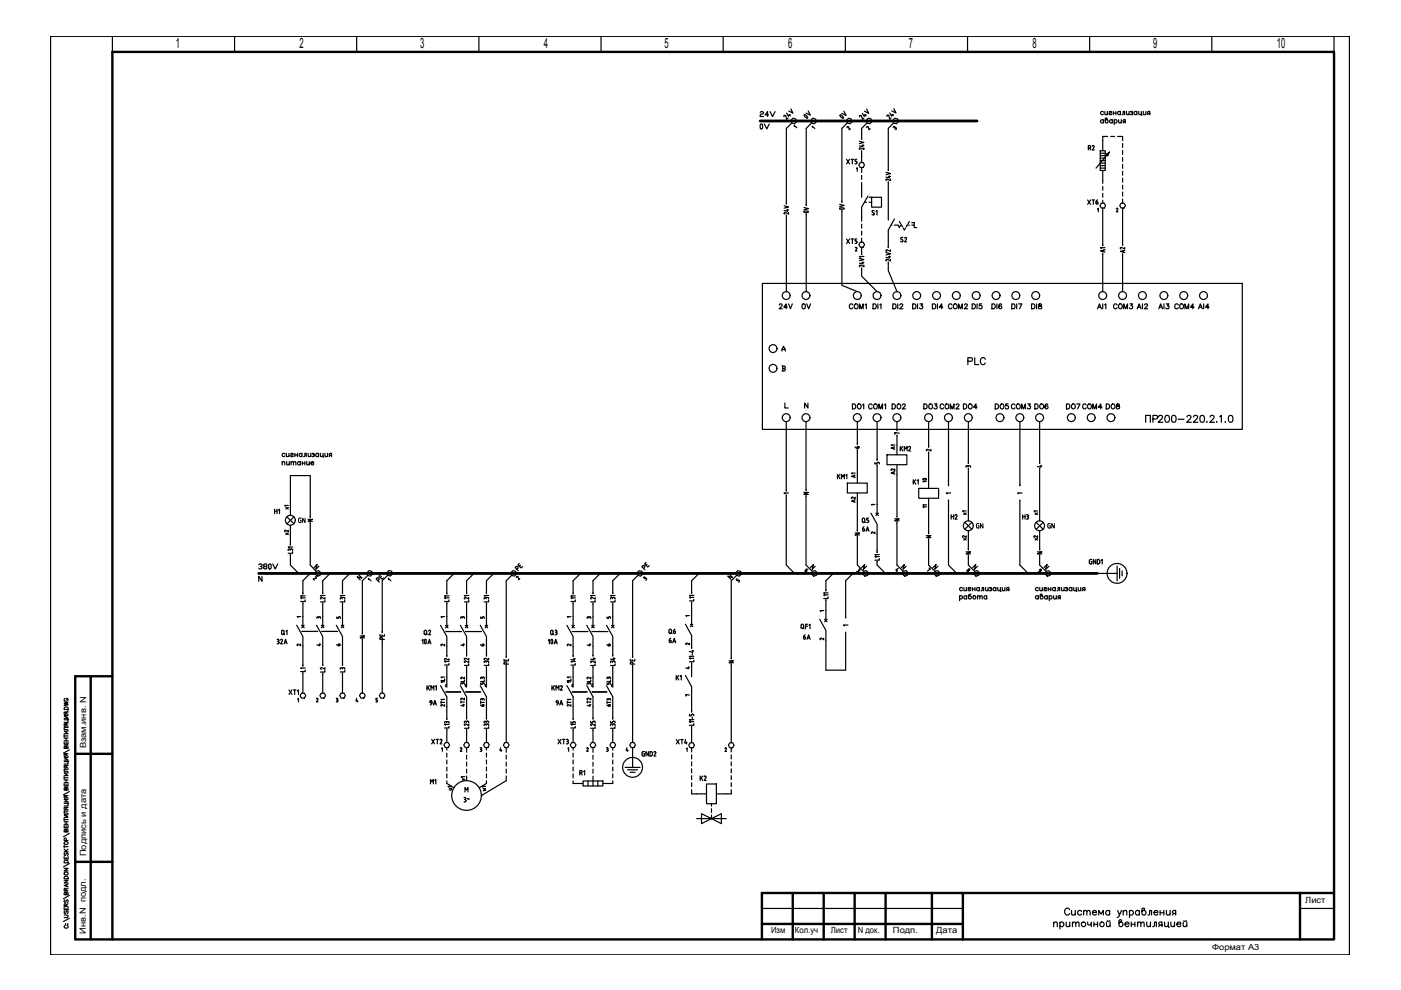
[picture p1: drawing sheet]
<svg xmlns="http://www.w3.org/2000/svg" width="297mm" height="210mm" viewBox="0 0 297 210" stroke-linecap="round" stroke-linejoin="round" font-family="sans-serif">
<!-- layer: 0 -->
<path d="M23.8 7.7v3.3M49.7 7.7v3.3M75.6 7.7v3.3M101.5 7.7v3.3M127.4 7.7v3.3M153.3 7.7v3.3M179.2 7.7v3.3M205.1 7.7v3.3M231 7.7v3.3M256.9 7.7v3.3M282.8 7.7v3.3" fill="none" stroke="#000" stroke-width=".25"/>
<!-- layer: 100 -->
<g fill="none" stroke="#000" stroke-width=".51">
<path d="M16 159.8h7.8M19.2 143.4v55.7M23.8 143.4h-7.8v55.7M16 199.2h266.8v-188.2h-259v188.2M16 182.7h7.8M161.5 195.9h42.6M168.1 189.3v9.9M174.6 189.3v9.9M181.2 189.3v9.9M187.8 189.3v9.9M197.6 189.3v9.9M204.1 189.3v9.9"/>
<path d="M275.6 189.3v9.9M282.8 189.3h-121.3v9.9"/>
</g>
<path d="M161.5 192.6h42.6M275.6 192.6h7.2" fill="none" stroke="#000" stroke-width=".25"/>
<!-- layer: SYMS -->
<g fill="none" stroke="#000" stroke-width=".25">
<path d="M10.7 7.7h275.4v194.7h-275.4zM182.7 39.7v2.1M233.3 32h1v4.2h-1zM233.3 35.1h1M233.3 34.6h1M233.3 35.6h1M233.8 36.2v2.1M233.9 23.8a.34 .34 0 0 0-.5-.1 .34 .34 0 0 0 0 .5 .34 .34 0 0 0 .5 0M233.9 25.5a.34 .34 0 0 0-.5 0 .34 .34 0 0 0 0 .5 .34 .34 0 0 0 .5-.1M233.9 25.4v.7M234.2 23.6l.1 .7h.2l.3-.2M234.5 25.4a.34 .34 0 0 1 .4 .2 .34 .34 0 0 1-.1 .4 .34 .34 0 0 1-.5-.1v-.8l.3-.1 .1 .3-.4 .2"/>
<path d="M234.8 23.6v.7M235.1 23.8l.5-.1v.2l-.5 .3 .2 .1 .4-.1M235.2 32.3l-2.8 3.3M235.8 25.5a.33 .33 0 0 0-.5 0 .33 .33 0 0 0 0 .5 .33 .33 0 0 0 .5-.1M235.8 25.4v.7M236 24h.6M236 23.6v.7M236.2 25.5a.34 .34 0 0 1 .5 0 .34 .34 0 0 1 0 .5 .34 .34 0 0 1-.5-.1M236.2 25.4v1M236.6 23.6v.7M237.2 25.4l.1 .6 .2 .1 .2-.2M237.5 23.8a.34 .34 0 0 0-.5-.1 .34 .34 0 0 0 0 .5 .34 .34 0 0 0 .5 0"/>
<path d="M237.5 23.6v.7M237.7 25.4v.7M237.9 24.3h.2v-.7h.3v.7M238.3 25.8l-.2 .3M238.6 25.8h-.4l-.1-.3 .5-.1v.7M238.8 23.6l.1 .7h.2l.3-.2M239.4 23.6v.7M239.6 23.7h.5v.2h-.2M240 23.9l.2 .2-.1 .2h-.5M241 23.8a.33 .33 0 0 0-.4-.1 .33 .33 0 0 0 0 .5 .33 .33 0 0 0 .4 0M241 23.6v.7M241.4 23.6l.1 .7h.2l.3-.2"/>
<path d="M242 23.6l.1 .9M242.4 23.6v.7h.3l.2-.2M242.9 23.6v.7M243.5 24.1l-.2 .2M243.8 24.1l-.4-.1v-.3l.4-.1v.7M184 41.6l-1.3 2.3v2.1M189.6 46.4l-1.3 2.4M190.7 46.9l.3 .5M192.8 46.9l-.3 .5M193.3 47.2h.5v1.1h.6M237.7 43.1h.6l.3 .5-.3 .5h-.6l-.3-.5zM161.6 60.1h101.8v30.9h-101.8z"/>
<path d="M165.8 74.4l.3-1 .4 .7v.3M165.8 77.6h.5l.2 .2-.2 .3M165.8 74.1h.7M166 78.1h.3l.2 .4-.2 .2h-.5M166 77.6v1.1M180.8 64.7a.42 .42 0 0 0-.6-.2 .42 .42 0 0 0-.1 .6 .38 .38 0 0 0 .3 .4 .38 .38 0 0 0 .4-.3M182.2 65.5v-1.1l.4 1.1 .4-1.1v1.1M183.4 64.6l.3-.2v1.1M185.1 64.4h.3a.55 .55 0 0 1 .4 .5 .55 .55 0 0 1-.4 .6h-.3zM186.1 64.4v1.1M186.5 64.6l.3-.2v1.1M189.3 64.4h.3a.56 .56 0 0 1 .4 .5 .56 .56 0 0 1-.4 .6h-.3z"/>
<path d="M190.3 64.4v1.1M190.8 64.7l.2-.3 .4 .2-.7 .9h.7M193.5 64.4h.3a.55 .55 0 0 1 .4 .5 .55 .55 0 0 1-.4 .6h-.3zM194.5 64.4v1.1M195 64.4h.6l-.3 .4a.35 .35 0 0 1 .2 .6 .35 .35 0 0 1-.6-.1M197.7 64.4h.3a.56 .56 0 0 1 .4 .5 .56 .56 0 0 1-.4 .6h-.3zM198.7 64.4v1.1M208.1 64.4h-.4l-.1 .5a.37 .37 0 0 1 .6 0 .37 .37 0 0 1-.1 .5 .37 .37 0 0 1-.5-.1M210.3 64.4h.4a.56 .56 0 0 1 .3 .5 .56 .56 0 0 1-.3 .6h-.4zM211.4 64.4v1.1M212.4 64.6l-.1-.1a.51 .51 0 0 0-.6 .3 .51 .51 0 0 0 .4 .7 .32 .32 0 0 0 .3-.3 .32 .32 0 0 0-.3-.4 .32 .32 0 0 0-.3 .3M214.5 64.4h.4a.55 .55 0 0 1 .3 .5 .55 .55 0 0 1-.3 .6h-.4z"/>
<path d="M215.6 64.4v1.1M216 64.4h.7l-.5 1.1M232.7 65.5l.4-1.1 .4 1.1M232.8 65.1h.6M233.8 64.4v1.1M242.7 64.7l.2-.3 .4 .2-.7 .9h.7M245.7 65.5l.4-1.1 .4 1.1M245.8 65.1h.5M256.4 65.1h-.8l.5-.7v1.1M59.8 98.1l.3-.2h.2l.1 .7M59.8 97.9v.7M60.4 96.3a.33 .33 0 0 0-.5-.1 .33 .33 0 0 0 0 .5 .33 .33 0 0 0 .5 0"/>
<path d="M60.7 96.1l.1 .7h.2l.3-.2M60.8 97.9v.6l.3 .1 .2-.2M61.3 96.1v.7M61.3 97.9v.7M61.6 96.3l.2-.2 .4 .2-.5 .2v.3l.5-.1M61.7 98.1l.5-.2v.7M61.7 97.9v.7M62.2 98.1l.5-.2v.7M62.5 96.5h.6M62.5 96.1v.7M63.1 96.1v.7M63.7 98a.34 .34 0 0 0-.5 0 .34 .34 0 0 0 0 .5 .34 .34 0 0 0 .5-.1"/>
<path d="M63.7 97.9v.7M64 96.3a.33 .33 0 0 0-.5-.1 .33 .33 0 0 0 0 .5 .33 .33 0 0 0 .5 0M64 96.1v.7M64.1 98.2h.5M64.1 97.9v.7M64.4 96.8l.2-.2v-.5h.3v.7M64.6 97.9v.7M65 97.9l.1 .6 .2 .1 .3-.2M65.3 96.1l.1 .7h.2l.3-.2M65.6 97.9v.7M65.9 96.1v.7M65.9 98.2h.6a.34 .34 0 0 0-.5-.2 .34 .34 0 0 0-.1 .5 .34 .34 0 0 0 .5 0l.1-.1"/>
<path d="M66.1 96.2h.5v.2h-.3M66.5 96.4l.1 .3-.5 .1M67.5 96.3a.34 .34 0 0 0-.5-.1 .34 .34 0 0 0 0 .5 .34 .34 0 0 0 .5 0M67.5 96.1v.7M67.9 96.1l.1 .7h.2l.3-.2M68.5 96.1l.1 .9M68.9 96.1v.7h.3l.2-.2M69.4 96.1v.7M70 96.6l-.2 .2M70.3 96.6l-.5-.1v-.3l.5-.1v.7M166.4 85.4v1.1h.7M171.3 85.4v1.1l-.7-1.1v1.1"/>
<path d="M185.3 85.8l.2-.2a.5 .5 0 0 1 .5 .6 .5 .5 0 0 1-.6 .4l-.2-.3zM186.3 86.7v-1.1l.4 1.1 .4-1.1v1.1M188.1 96.4h4.2v2.1h-4.2zM201.5 86.7v-1.1l.4 1.1 .4-1.1v1.1M216.6 86.7v-1.1l.4 1.1 .4-1.1v1.1M231.7 86.7v-1.1l.4 1.1 .4-1.1v1.1M242.9 89.5v-1.4h1v1.4M244.4 88.8h.9l.1-.6-1-.1v1.4M245.6 88.4l.2-.3h.4l.2 .1 .1 .3-.9 1h.9M247.2 88.1a.48 .48 0 0 1 .7 .2l.1 .4a.64 .64 0 0 1-.6 .8 .93 .93 0 0 1-.2-1.4zM248.6 88.1a.51 .51 0 0 1 .7 .2l.1 .4a.64 .64 0 0 1-.5 .8h-.1a.98 .98 0 0 1-.2-1.4zM249.8 88.9h1.2"/>
<path d="M251.7 88.4l.1-.3h.4l.3 .4-.9 1h1M253.1 88.4l.1-.3h.4l.2 .1 .1 .3-.9 1h1M254.6 88.1a.48 .48 0 0 1 .7 .2l.1 .4a.66 .66 0 0 1-.4 .8h-.2a.93 .93 0 0 1-.2-1.4zM255.9 89.4v.1M256.6 88.4l.1-.3h.4l.2 .1 .1 .3-.9 1h1M258 89.4v.1M258.6 88.3l.3-.2v1.4M259.8 89.4l.1 .1M260.6 88.1a.49 .49 0 0 1 .7 .2l.1 .4a.64 .64 0 0 1-.4 .8h-.1a.93 .93 0 0 1-.3-1.4zM60.8 109.6l1.5 1.5M62.3 109.6l-1.5 1.5M179.7 102.4h4.2v2.1h-4.2z"/>
<path d="M194.8 103.5h4.2v2.1h-4.2zM204.5 110.7l1.6 1.5M206.1 110.7l-1.6 1.5M219.7 110.7l1.5 1.5M221.2 110.7l-1.5 1.5M236.8 120v3.1M55.6 122.2v1.1l-.7-1.1v1.1M62.9 132.6l1.3 2.3v2.1M67.1 132.6l1.3 2.3v2.1M71.3 132.6l1.3 2.3v2.1M93.4 132.6l1.3 2.3v2.2M97.6 132.6l1.3 2.3v2.2"/>
<path d="M101.8 132.6l1.3 2.3v2.2M120.2 132.6l1.3 2.3v2.2M124.4 132.6l1.3 2.3v2.2M128.6 132.6l1.3 2.3v2.2M145.3 132.4l1.3 2.3v2.1M173.8 131.3l1.3 2.4v2.1M198.2 121.1l.6-.1 .5 .4-.2 .6-.6 .2-.4-.5zM203.4 126.4a.34 .34 0 0 1 .6 0 .34 .34 0 0 1 0 .5 .34 .34 0 0 1-.6 0M203.4 126.3v1.1M204.1 124.7a.34 .34 0 0 0-.5 0 .34 .34 0 0 0 0 .5 .34 .34 0 0 0 .5-.1M204.4 124.6v.6l.3 .1 .2-.2M204.9 124.6v.7"/>
<path d="M204.9 126.4a.33 .33 0 0 0-.4 0 .33 .33 0 0 0 0 .5 .33 .33 0 0 0 .4 0M204.9 126.3v.7M205.2 124.7l.6-.1v.2l-.5 .1-.1 .2 .3 .2 .3-.2M205.9 126l-.5 .1v.7a.33 .33 0 0 0 .4 .1 .33 .33 0 0 0 0-.5 .33 .33 0 0 0-.4 0M206.2 124.9h.5M206.2 124.6v.7M206.7 124.6v.7M207.3 126.5l.2-.2 .2 .1v.6M207.3 126.3v.7M207.7 124.7a.34 .34 0 0 0-.5 0 .34 .34 0 0 0 0 .5 .34 .34 0 0 0 .5-.1M207.7 124.6v.7M207.7 126.5l.3-.2 .2 .1 .1 .6"/>
<path d="M208 125.3l.2-.1 .1-.6h.2v.7M209 124.6v.6l.2 .1 .3-.2M209.2 126.4a.33 .33 0 0 0-.5 0 .33 .33 0 0 0 0 .5 .33 .33 0 0 0 .5 0M209.2 126.3v.7M209.5 124.6v.7M209.8 124.6h.4v.2l-.3 .1M210.1 124.9l.2 .3h-.5M211.2 124.7a.33 .33 0 0 0-.5 0 .33 .33 0 0 0 0 .5 .33 .33 0 0 0 .5-.1M211.2 124.6v.7M211.6 124.6v.6l.3 .1 .2-.2M212.1 124.6l.1 .8M212.5 124.6v.6l.3 .1 .3-.2"/>
<path d="M213.1 124.6v.7M213.6 125l-.2 .3M213.9 125l-.4-.1v-.2l.4-.1v.7M220.1 124.7a.34 .34 0 0 0-.5 0 .34 .34 0 0 0 0 .5 .34 .34 0 0 0 .5-.1M220.1 126.4a.34 .34 0 0 0-.5 0 .34 .34 0 0 0 0 .5 .34 .34 0 0 0 .5 0M220.1 126.3v.7M220.4 124.6l.1 .6 .2 .1 .3-.2M220.7 126.3a.34 .34 0 0 1 .5 .2 .34 .34 0 0 1-.2 .4 .34 .34 0 0 1-.5-.1v-.8h.3l.1 .2-.4 .2M221 124.6v.7M221.4 124.7l.4-.1v.2l-.4 .1v.2l.1 .2 .4-.2M222.1 126.4a.34 .34 0 0 0-.6 0 .34 .34 0 0 0 0 .5 .34 .34 0 0 0 .6 0M222.1 126.3v.7"/>
<path d="M222.2 124.9h.6M222.2 124.6v.7M222.5 126.4a.33 .33 0 0 1 .4 0 .33 .33 0 0 1 0 .5 .33 .33 0 0 1-.4 0M222.5 126.3v1.1M222.8 124.6v.7M223.4 126.3v.7h.3l.3-.2M223.7 124.7a.33 .33 0 0 0-.4 0 .33 .33 0 0 0 0 .5 .33 .33 0 0 0 .4-.1M223.7 124.6v.7M224 126.3v.7M224.1 125.3l.2-.1v-.6h.4v.7M224.5 126.8l-.2 .2M224.8 126.8l-.5-.1v-.3l.5-.1v.7"/>
<path d="M225.1 124.6v.6l.3 .1 .2-.2M225.6 124.6v.7M225.8 124.6h.5v.2l-.2 .1M226.2 124.9l.2 .2-.1 .1h-.5M227.3 124.7a.34 .34 0 0 0-.5 0 .34 .34 0 0 0 0 .5 .34 .34 0 0 0 .5-.1M227.3 124.6v.7M227.6 124.6l.1 .6 .3 .1 .2-.2M228.2 124.6l.1 .8M228.6 124.6l.1 .6 .2 .1 .2-.2M229.1 124.6v.7M229.7 125l-.2 .3M230 125l-.5-.1v-.2l.5-.1v.7"/>
<path d="M232.7 121.6h4.1M237.4 120.5v2.1M237.9 121.1v1M63.9 147h.6l.3 .5-.3 .5h-.6l-.3-.5zM68.1 147h.6l.3 .5-.3 .5h-.6l-.3-.5zM72.3 147h.6l.3 .5-.3 .5h-.6l-.3-.5zM80.7 147h.6l.3 .5-.3 .5h-.6l-.3-.5zM94.4 157.4h.6l.3 .6-.3 .5h-.6l-.3-.5zM97.6 145.4l1.3 2.3v2.1M98.6 157.4h.6l.3 .6-.3 .5h-.6l-.3-.5zM98.9 145.1l-.2 .3 .2 .2M98.9 143.6v2"/>
<path d="M101.8 145.4l1.3 2.3v2.1M102.8 157.4h.6l.3 .6-.3 .5h-.6l-.3-.5zM103.1 145.1l-.2 .3 .2 .2M103.1 143.6v2M107 157.4h.6l.3 .6-.3 .5h-.6l-.3-.5zM121.2 157.4h.6l.3 .6-.3 .5h-.6l-.3-.5zM124.4 145.4l1.3 2.3v2.1M125.4 157.4h.6l.3 .6-.3 .5h-.6l-.3-.5zM125.7 145.1l-.3 .3 .3 .2M125.7 143.6v2M128.6 145.4l1.3 2.3M129.6 157.4h.6l.3 .6-.3 .5h-.6l-.3-.5z"/>
<path d="M133.8 157.4h.6l.3 .6-.3 .5h-.6l-.3-.5zM134.1 158.5v4.2M146.3 157.5h.6l.3 .5-.3 .5h-.6l-.3-.5zM154.7 157.5h.6l.4 .5-.4 .5h-.6l-.3-.5zM107.3 165.5l-5.2 3.2M123.6 165.6h4.2v1h-4.2zM126.8 165.6v1M127.8 166.1h2.1M132.5 162.7h3.2M133.1 163.2h2.1M133.6 163.7h1.1M147.7 168.3h2.1"/>
<path d="M147.7 173.6h6.3M148.7 172.5l2.1 1.1-2.1 1zM149.8 166.2h2.1v4.2h-2.1zM150.8 173.6l2.1-1.1v2.1zM150.8 170.4v.5M150.8 171.5v.8M150.8 172.8v.8M151.9 168.3h2.1M223.4 195.8l.3-.3 .4 .1 .1 .9M223.4 195.5v1M224.7 195.7a.47 .47 0 0 1 .7-.1 .47 .47 0 0 1 0 .7 .47 .47 0 0 1-.7 0M224.7 195.5v1.5"/>
<path d="M226.1 195.5v.9l.4 .1 .3-.3M226.8 192.9a.55 .55 0 0 0-.6-.4 .55 .55 0 0 0-.5 .6v.4a.55 .55 0 0 0 .5 .5 .55 .55 0 0 0 .6-.3M226.8 195.5v1M227.2 193l.1 1h.3l.4-.3M227.4 195.8l.3-.3 .3 .1 .1 .9M227.4 195.5v1M228 193v1M228.1 195.8l.3-.3 .3 .1 .1 .9M229.3 193.3a.47 .47 0 0 0-.7-.1 .47 .47 0 0 0 0 .7 .47 .47 0 0 0 .7-.1M229.7 193.3l.4-.3 .2 .1 .1 .9M229.7 193v1M230.4 193.3l.4-.3 .3 .1v.9"/>
<path d="M230.6 195.5l.1 .5 .1 .1 .6-.3M231.4 195.5v1M231.6 193.5h.9a.47 .47 0 0 0-.5-.4 .47 .47 0 0 0-.5 .5 .47 .47 0 0 0 .5 .4l.5-.2M231.9 196h.8M231.9 195.5v1M232.7 195.5v1M233 194v-1l.4 .8 .5-.8v1M234.6 195.5l.1 .9 .3 .1 .4-.3M234.7 195.2l.2 .1 .4-.1M235.3 193.3a.47 .47 0 0 0-.7-.1 .47 .47 0 0 0 0 .7 .47 .47 0 0 0 .7-.1M235.3 193v1M235.4 195.5v1"/>
<path d="M237 193l.4 1 .4-1M237.4 194l-.2 .3-.3 .2M237.5 195.5a.48 .48 0 0 1 .6 .3 .48 .48 0 0 1-.2 .6 .48 .48 0 0 1-.6-.2v-1.1l.4-.1 .1 .3-.5 .4M238.1 193.3l.4-.3 .3 .1 .1 .9M238.1 193v1M238.5 195.9h.9a.47 .47 0 0 0-.5-.4 .47 .47 0 0 0-.5 .5 .47 .47 0 0 0 .5 .5l.5-.2M239.5 193.3a.46 .46 0 0 1 .7-.1 .46 .46 0 0 1 0 .7 .46 .46 0 0 1-.7-.1M239.5 193v1.5M239.9 196h.7M239.9 195.5v1M240.6 195.5v1M241.2 195.8l.3-.3 .3 .1 .1 .9"/>
<path d="M241.2 195.5v1M241.6 193.3a.47 .47 0 0 0-.7-.1 .47 .47 0 0 0 0 .7 .47 .47 0 0 0 .7-.1M241.6 193v1M241.9 195.8l.3-.3 .3 .1 .1 .9M242.4 193a.48 .48 0 0 1 .6 .3 .48 .48 0 0 1-.3 .6 .48 .48 0 0 1-.6-.2v-1l.4-.1 .1 .3-.5 .4M243.1 195.5l.1 .9 .4 .1 .3-.3M243.4 194h.3v-.3v-.7h.5v1M243.9 195.5v1M244.4 196.5l.3-.1 .1-.2v-.7h.4v1M244.7 193.5h.8a.47 .47 0 0 0-.5-.4 .47 .47 0 0 0-.4 .5 .47 .47 0 0 0 .4 .4l.5-.2M245.9 196.1l-.2 .4M246 193.5h.8"/>
<path d="M246 193v1M246.4 196.1l-.6-.1-.1-.2 .1-.2 .6-.1v1M246.8 193v1M246.9 195.5l.1 .9 .3 .1 .4-.3M247.3 193l.1 1h.3l.4-.3M247.7 195.5l.1 1.2M248.1 193v1M248.3 195.5v.9l.4 .1 .3-.3M248.8 193.7l-.2 .3M249 195.5v1M249.3 193.7l-.6-.1-.1-.4 .7-.2v1M249.5 195.9h.9a.47 .47 0 0 0-.6-.4 .47 .47 0 0 0-.4 .5 .47 .47 0 0 0 .5 .5l.5-.2"/>
<path d="M250.9 195.5v.9l.4 .1 .3-.3M251 195.2l.2 .1 .4-.1M251.6 195.5v1"/>
<circle cx="163.9" cy="73.9" r=".84"/>
<circle cx="163.9" cy="78.1" r=".84"/>
<circle cx="166.7" cy="62.7" r=".84"/>
<circle cx="170.9" cy="62.7" r=".84"/>
<circle cx="181.5" cy="64.9" r=".48"/>
<circle cx="181.8" cy="62.7" r=".84"/>
<circle cx="186" cy="62.7" r=".84"/>
<circle cx="190.2" cy="62.7" r=".84"/>
<circle cx="194.4" cy="62.7" r=".84"/>
<circle cx="198.6" cy="62.7" r=".84"/>
<circle cx="202.8" cy="62.7" r=".84"/>
<circle cx="207" cy="62.7" r=".84"/>
<circle cx="211.2" cy="62.7" r=".84"/>
<circle cx="215.4" cy="62.7" r=".84"/>
<circle cx="219.6" cy="62.7" r=".84"/>
<circle cx="233.8" cy="62.7" r=".84"/>
<circle cx="238" cy="62.7" r=".84"/>
<circle cx="242.2" cy="62.7" r=".84"/>
<circle cx="246.8" cy="62.7" r=".84"/>
<circle cx="251" cy="62.7" r=".84"/>
<circle cx="255.2" cy="62.7" r=".84"/>
<circle cx="166.7" cy="88.6" r=".84"/>
<circle cx="170.9" cy="88.6" r=".84"/>
<circle cx="181.8" cy="88.6" r=".84"/>
<circle cx="186" cy="88.6" r=".84"/>
<circle cx="190.2" cy="88.6" r=".84"/>
<circle cx="196.9" cy="88.6" r=".84"/>
<circle cx="201.1" cy="88.6" r=".84"/>
<circle cx="205.3" cy="88.6" r=".84"/>
<circle cx="212" cy="88.6" r=".84"/>
<circle cx="216.2" cy="88.6" r=".84"/>
<circle cx="220.4" cy="88.6" r=".84"/>
<circle cx="227.1" cy="88.6" r=".84"/>
<circle cx="231.4" cy="88.6" r=".84"/>
<circle cx="235.5" cy="88.6" r=".84"/>
<circle cx="61.6" cy="110.3" r="1.05"/>
<circle cx="205.3" cy="111.5" r="1.05"/>
<circle cx="220.4" cy="111.5" r="1.05"/>
<circle cx="206.6" cy="126.6" r=".35"/>
<circle cx="236.8" cy="121.6" r="2.11"/>
<circle cx="98.9" cy="168.7" r="3.1"/>
<circle cx="134.1" cy="162.7" r="2.11"/>
<circle cx="229.7" cy="196" r=".48"/>
<circle cx="233.6" cy="196" r=".48"/>
</g>
<!-- layer: TITLE -->
<g fill="none" stroke="#000" stroke-width=".25">
<path d="M13.6 157.3v.5h.8v-.5M13.6 148.8l.8 .2-.8 .2 .8 .2-.8 .2M13.6 155.8v.5M13.6 157.1h.8M13.6 156.5h.8M13.6 156h.8M13.6 152.6h.8M13.6 150a.46 .46 0 0 1 .8 .2v.2h-.8zM13.8 148.1a.3 .3 0 0 0-.2 .3 .3 .3 0 0 0 .3 .3 .34 .34 0 0 0 .5-.2 .34 .34 0 0 0-.2-.4l-.1 .2M14 159.8v.5h-.3l-.1-.5h.8M14 158.3l-.3-.1-.1 .5h.8l-.1-.6-.2 .1-.1 .5M14 153.5v.4l-.3 .1-.1-.5h.8"/>
<path d="M14 151v.4l-.3 .1-.1-.5h.8M14 156.5v.6M14 157.3v.5M14 153.8l.4 .2M14 151.3l.4 .2M14.3 150.8h.1M14.4 155h-.8l.8 .6h-.8M14.4 154.2h-.8v.5h.7l.1 .1M14.4 151.7h-.8l.8 .6h-.8M14.6 152.5h-.2v.7h-.8M14.7 159l-1.2 .7M13.6 175v.5h.8v-.5"/>
<path d="M13.6 166.2v.5h.8v-.5M13.6 179.5h.8M13.6 164.6v.6M13.6 173.5v.5M13.6 179.2v.6M13.6 174.8h.8M13.6 174.2h.8M13.6 173.8h.8M13.6 170.3h.8M13.6 165.9h.8M13.6 165.4h.8M13.6 164.9h.8"/>
<path d="M13.6 161.5h.8M14 176l-.3-.1-.1 .5h.8l-.1-.6-.2 .1-.1 .5M14 171.2v.5h-.3l-.1-.5h.8M14 168.7v.5h-.3l-.1-.5h.8M14 167.2l-.1-.2h-.2l-.1 .5h.8l-.1-.5h-.2l-.1 .5M14 162.3v.5h-.3l-.1-.5h.8M14 165.4v.5M14 166.2v.5M14 174.2v.6M14 175v.5M14 171.5l.4 .2M14 169l.4 .2"/>
<path d="M14 162.6l.4 .3M14 160.1l.4 .3M14 178.2v-.4l-.3-.1-.1 .5h.8M14.4 172.8h-.8l.8 .5h-.8M14.4 172h-.8v.4h.7l.1 .2M14.4 169.5h-.8l.8 .5h-.8M14.4 163.9h-.8l.8 .5h-.8M14.4 163.1h-.8v.4h.7l.1 .2M14.4 160.6h-.8l.8 .6h-.8M14.6 170.3h-.2v.6h-.8M14.6 161.4h-.2v.6h-.8M14.7 176.7l-1.2 .7"/>
<path d="M14.7 167.8l-1.2 .7M13.6 194h.6l.2 .2-.2 .3h-.6M13.6 192.4v.5h.8v-.5M13.6 186.6h.8l-.8 .6h.8M13.6 184.1h.8l-.8 .6h.8M13.6 181.6v.5h.8v-.5M13.6 180.6h.8M13.6 180l.6 .6M13.6 182.5a.46 .46 0 0 1 .8 .2v.2h-.8zM13.7 193.1l-.1 .2 .1 .4 .5-.6 .2 .2-.1 .4M13.7 190.8l-.1 .5h.3l.2-.4 .2-.1 .1 .2-.1 .3M13.7 185.9l.5-.1 .2 .5h-.8z"/>
<path d="M13.7 180.8l-.1 .2 .1 .4 .5-.6 .2 .2-.1 .4M13.8 196.2a.29 .29 0 0 0-.2 .3 .29 .29 0 0 0 .3 .3h.2a.29 .29 0 0 0 .3-.2 .29 .29 0 0 0-.2-.4M13.9 195.9h.1M14 192.2v-.5l-.3-.1-.1 .6h.8M14 189.3l.2-.2 .2 .2v.4h-.8l.1-.5h.3v.5M14 188.9v-.5h-.3l-.1 .5h.8M14 181.8v.3M14 192.6v.3M14.2 187.5v.4M14.3 195.9h.1M14.4 187.4l-.8 .3 .8 .3M14.4 191.6l-.4 .3"/>
<path d="M14.4 188.3l-.4 .3M14.4 180l-.4 .4M14.7 194.7l-1.2 .7M14.7 189.8l-1.2 .7M14.7 183.1l-1.2 .7"/>
<circle cx="14" cy="178.8" r=".38"/>
<circle cx="14" cy="185.2" r=".38"/>
</g>
<!-- layer: SYMS -->
<path d="M161.2 25.7h46M54.9 121.6h177.8" fill="none" stroke="#000" stroke-width=".59"/>
<!-- layer: WIRES -->
<g fill="none" stroke="#000" stroke-width=".25">
<path d="M166.7 27.2v16M170.9 27.2v16.4M178.5 27.2v15.7M182.7 37.2v.8M182.7 38.7v1M188.3 27.2v8.9M188.3 38.7v5.9M233.8 38.3v.6M233.8 39.5v.8M233.8 28.9h1.1M235.5 28.9h.8M237 28.9h1v.9"/>
<path d="M238 30.4v.9M238 31.9v.8M238 33.4v.8M238 34.8v.9M238 36.3v.8M238 37.8v.8M238 39.3v.8M166.7 45.8v16M170.9 45.5v16.3M178.5 44.8v15.7l3.3 1.3M182.7 57v1.5l3.3 3.3M182.7 49v.8"/>
<path d="M188.3 55.8v1.6l1.9 4.4M233.8 44.1v8M233.8 53.9v7.9M238 40.7v.9M238 42.2v.9M238 44.1v7.9M238 54v7.8M166.7 89.4v14.7M170.9 89.4v14.6M181.8 89.4v4.8M181.8 95.5v4.8M186 89.4v8.2"/>
<path d="M186 98.8v8.2M196.9 89.4v5.4M196.9 96.1v5.4M201.1 89.4v13.6M205.3 89.4v8.9M205.3 99.5v8.8M216.2 89.4v13.6M220.4 89.4v8.8M220.4 99.5v8.8M61.6 107.2v-6.4h4.2v8.9M61.6 119.8l1.7 1.8M65.8 111v8.8l1.2 1.3"/>
<path d="M166.7 105.1v14.7l1.8 1.8M170.9 105.2v14.6M181.8 106.6v6M181.8 113.8v6M186 119.8l1.7 1.8M186 113.3v3.2M190.2 100.6v9M190.2 110.8v9M196.9 107.8v5.4M196.9 114.4v5.4l1.3 1.3M201.1 106.2v13.6l1.8 1.8M216.2 106.2v13.6l1.8 1.8"/>
<path d="M64.2 128v2.7M64.2 137v4.2M65.8 121.6l-1.6 1.5v2.8M68.4 128v2.7M68.4 137v4.1M70 121.6l-1.6 1.5v2.7M72.6 128v2.7M72.6 137v4.1M74.2 121.6l-1.6 1.5v2.7M76.8 135.7v11.3M78 122l-1.2 1.1v11.3M81 123.1v11"/>
<path d="M81 136v11M94.7 128v2.7M96.3 121.6l-1.6 1.5v2.8M98.9 128v2.7M100.5 121.6l-1.6 1.5v2.7M103.1 128v2.7M103.1 137.1v2M104.7 121.6l-1.6 1.5v2.7M107.3 123.1v16.3M121.5 128v2.7M123.1 121.6l-1.6 1.5v2.8M125.7 128v2.7"/>
<path d="M127.3 121.6l-1.6 1.5v2.7M129.9 128v2.7M129.9 137.1v2M131.5 121.6l-1.6 1.5v2.7M134.1 123.1v16.3M146.6 127.8v2.7M148.2 121.6l-1.6 1.5v2.7M155 123.1v16.6M175.1 127.3v2.2M176.7 121.6l-1.6 1.5v2.2M179.3 134.2v7.9h-4.2v-6.3M180.9 121.6l-1.6 1.5v7.9"/>
<path d="M64.2 142.8v4.2M68.4 142.9v4.1M72.6 142.9v4.1M94.7 141.4v2.2M94.7 149.8v2.7M94.7 154.7v2.7M94.7 158.5v.5M94.7 159.7v.8M98.9 141.5v2.1M98.9 149.8v2.6M98.9 154.8v2.6M98.9 158.5v1"/>
<path d="M103.1 149.8v2.6M103.1 154.8v2.6M103.1 158.5v.5M103.1 159.7v.8M107.3 141.2v16.2M107.3 158.5v1M121.5 141.4v2.2M121.5 149.8v2.7M121.5 154.7v2.7M121.5 158.5v.5M121.5 159.7v.8M125.7 149.8v2.6"/>
<path d="M125.7 154.8v2.6M125.7 158.5v1M129.9 149.8v2.6M129.9 154.8v2.6M129.9 158.5v.5M129.9 159.7v.8M134.1 141.2v16.2M146.6 147.7v3.3M146.6 154.2v3.3M146.6 158.5v.9M155 140.9v16.6M155 158.5v.9"/>
<path d="M94.7 161.1v.9M94.7 162.6v.9M98.9 160.1v.9M98.9 161.6v.8M103.1 161.1v.9M103.1 162.6v.9M103.1 164.1v.8M107.3 160.1v.9M107.3 161.6v.8M107.3 163.1v.8M107.3 164.5v1M121.5 161.1v.9"/>
<path d="M125.7 160.1v.9M129.9 161.1v.9M129.9 162.6v.9M129.9 164.1v.8M129.9 165.6v.5M146.6 160.1v.8M146.6 161.5v.9M146.6 167.4v.9h1.1M155 160.1v.8M155 161.5v.9M155 163v.9M155 164.5v.8"/>
<path d="M155 165.9v.9M155 167.4v.9h-1"/>
</g>
<!-- layer: TERMS -->
<g fill="none" stroke="#000" stroke-width=".25">
<path d="M236.7 44.3l.3-.1-.3 .7h.3M71.4 136.6l.3 .3M71.7 136.7v.2h.3M71.9 136.5l-.2 .2M71.9 136.6l.3 .1-.2 .2M101.9 136.7l.3 .2M102.3 136.6h.3v.3h-.4zM128.7 136.7l.3 .2M129 136.7a.17 .17 0 0 1 .3-.1 .17 .17 0 0 1 0 .3h-.3v-.1M197 120.5l.3 .2-.7 .4M63.1 148.2l.2-.1v.7M67.1 148.2l.2-.2 .1 .3"/>
<path d="M67.4 148.3l-.3 .5h.3M71.3 148.1h.3l-.1 .3M71.3 148.8h.2M71.4 148.4l.2 .2M71.6 148.6l-.1 .2M71.6 148.6v.1M79.7 148.8h.2M80 148.1h-.3v.3h.3v.3M80 148.6l-.1 .2M93.6 158.7l.2-.2v.8M97.6 158.6l.2-.1 .1 .2-.3 .6h.3M97.7 144.9l.2-.1 .1 .1"/>
<path d="M97.7 148.8h.8M97.7 144.9v.2M97.7 148.6v.5M97.9 143.6l-.2 .1 .1 .2M98 144.9l.2-.1 .2 .1M98 144.9v.1M98.1 149.4h.4M98.3 149.3v.4l-.6-.1M98.5 148v.4l-.6-.4-.2 .2 .1 .2M98.5 144.2v.3h-.8M98.5 143.6v.3l-.5-.3M98.5 144.9v.2"/>
<path d="M101.8 158.5l.3 .1-.1 .3M101.9 158.9h.1M101.9 149.5l.3 .2M101.9 144.8v.3h.3l.2-.3h.2l.1 .3M101.9 148.9h.8M101.9 143.7v.2M101.9 148.7v.4M102 158.9l.1 .1M102.1 159v.2l-.3 .1M102.2 148.3l-.2-.1-.1 .3M102.2 148.3l.3-.2 .2 .4M102.2 143.7v.1"/>
<path d="M102.2 148.3v.1M102.4 149.4l-.2 .1v.2h.3M102.4 149.4l.3 .2-.2 .1M102.7 144.2v.3h-.8M102.7 143.7v.2M106.1 158.5l-.1 .6h.4M106.3 159v.3M120.4 158.7l.2-.2v.8M124.4 158.6l.1-.1 .2 .2-.3 .6h.3M124.5 148.2l.1 .2M124.5 143.8l.1 .1M124.5 144.9l.2-.1 .1 .1 .3-.1 .1 .1"/>
<path d="M124.5 148.8h.8M124.5 144.9v.2M124.5 148.6v.5M124.7 148.1l-.2 .1M124.8 144.9v.1M124.9 149.4h.4M125.1 149.3v.4l-.6-.1M125.3 148v.4l-.6-.3M125.3 144.2v.3h-.8M125.3 143.6v.3l-.6-.3M125.3 144.9v.2M128.6 158.5l.3 .1-.1 .3"/>
<path d="M128.7 158.9h.1M128.8 158.9l.1 .1M128.9 159.1l-.3 .2M128.9 159v.1M132.9 158.5l-.1 .6h.4M133 159v.3M145.5 158.8l.2-.2v.7M153.7 158.7l.2-.1 .1 .2M154 158.8l-.3 .5h.3"/>
</g>
<!-- layer: LINK -->
<path d="M64 133.9h3.4M68.2 133.9h3.4M94.8 133.9h3.1M98.7 133.9h3.4M121.6 133.9h3.1M125.5 133.9h3.4M95.1 146.7h2.6M98.7 146.7h3.2M121.8 146.7h2.7M125.5 146.7h1" fill="none" stroke="#000" stroke-width=".25"/>
<!-- layer: TAGS -->
<g fill="none" stroke="#000" stroke-width=".25">
<path d="M166.6 24.6l.2 .7 .3-.3M182.7 24.6l.2 .8 .2-.3M182.9 24l.3 .7 .4-.4M183.3 24.3l.3 .3M183.7 23.1l.5 .9-.9-.4M188.1 24.4v.3M188.1 24.5l.4 .1M188.5 24.6l.1 .7 .3-.3M188.6 24l.4 .6 .4-.3M189.1 24.2l.3 .3M189.5 23.1l.5 .9-.9-.5M191.7 95.6v-.9l.3 .5 .3-.5v.9"/>
<path d="M192.6 94.8l.3-.1 .2 .2-.4 .7h.4M231.2 118.6l-.2 .1v.6l.2 .3M231.2 118.6h.3M231.3 119h.2v.6h-.3M232.3 118.6v1l-.5-1v1M232.9 119.5l.2-.1 .1-.5-.2-.2-.3-.1v1h.2M233.5 118.8l.2-.2v1M67.6 120.1l-.7 .6 .3-1-.6 .7M76.1 121.9l.6 .7-1-.3 .7 .6M198.9 120.1l-.7 .6 .3-1-.7 .7M61.3 146.3l.6 .9M61.9 146.3l-.6 .9"/>
<path d="M62.2 146.3h.6M62.5 146.3v.9M63.1 146.5l.2-.2v.9M91.5 156.8l.6 .9M92.1 156.8l-.6 .9M92.4 156.8h.6M92.7 156.8v.9M93.3 156.9l.2-.2 .2 .3-.4 .7h.4M118.3 156.8l.6 .9M118.9 156.8l-.6 .9M119.3 156.8h.5M119.5 156.8v.9"/>
<path d="M120.1 157.7h.2M120.2 157.2h.1M120.3 156.8l.2 .2-.2 .2 .2 .2M120.5 157.5l-.2 .2M120.5 157.4v.1M136.4 159.3l-.2 .2v.8h.4v-.5h-.1M136.4 159.4h.2M137.5 159.4v.9l-.5-.9v.9M138 159.3l.3 .2v.5l-.1 .3h-.4v-.9h.2M138.9 159.4l.1 .3M138.9 159.3l-.3 .2M139 159.7l-.3 .6h.4"/>
<path d="M143.4 156.8l.6 .9M144 156.8l-.6 .9M144.3 156.8h.6M144.6 156.8v.9M145.4 156.8l-.2 .7h.5M145.5 157.3v.4"/>
</g>
<!-- layer: SYMS -->
<path d="M234.5 32.7l.7-.4-.3 .8z" fill="#000" stroke="#000" stroke-width=".21"/>
<!-- layer: MISC -->
<path d="M63.3 110.1v.4" fill="none" stroke="#000" stroke-width=".21"/>
<g fill="none" stroke="#000" stroke-width=".25">
<path d="M188.3 38.7h.1M182.7 57h.1M188.3 55.8h.1M68.4 128h.1M68.4 125.8h.1M98.9 128h.1M98.9 125.8h.1M146.6 127.8h.1M146.6 125.8h.1M68.4 141.1h.1M98.9 141.5h.1M98.9 154.8h.1"/>
<path d="M146.6 154.2h.1M146.6 151h.1"/>
</g>
<!-- layer: WIREFIXED -->
<g fill="none" stroke="#000" stroke-width=".25">
<path d="M182.2 56.4l.2 .2M183 55.5v.5l-.8-.2M183.2 56.2v.4l-.8-.4-.2 .2M188.6 54.3v.4l-.8-.1M188.8 55v.3l-.7-.3-.3 .1 .2 .2M68.9 127.3v.3h-.9M68.9 126.7v.3l-.8-.3-.2 .1 .2 .2M68.9 126.3h-.9l.1 .1M98.4 126.8l.2 .2M98.4 139.7l.2 .2M98.8 126.7l-.3 .1M98.8 139.6l-.3 .1"/>
<path d="M99.4 127.3v.3h-.9M99.4 126.7v.3l-.6-.3M99.4 126.3h-.9l.2 .1M99.4 139.6v.3l-.6-.3M147.1 127.1v.3h-.9M147.1 126.7h-.9l.2 .1M147.1 126.2h-.9l.2 .2M98.4 140.3l.2 .2M98.8 140.2l-.3 .1M99.4 140.7v.4h-.9M99.4 140.1v.4l-.6-.3M146.2 151.5v.3h.4v-.3l.3-.1 .2 .4"/>
<path d="M146.8 152v.4M147.1 153.4v.4h-.9M147.1 153h-.9l.2 .2M147.1 152.6h-.9l.2 .2"/>
</g>
<g font-size="5.7">
<text x="168.6" y="27.2">0V</text>
<text x="176" y="27.2">0V</text>
</g>
<g font-size="4.9">
<text x="183.4" y="47.3">S1</text>
<text x="189.4" y="52.9">S2</text>
<text x="204.3" y="78.7">PLC</text>
<text x="108.3" y="122.4">PE</text>
<text x="87.8" y="138.3">10A</text>
<text x="114.7" y="138.3">10A</text>
</g>
<g font-size="4.4">
<text x="180.3" y="46.9" transform="rotate(-90 180.3 46.9)">0V</text>
<text x="79" y="124.5">PE</text>
<text x="135.1" y="122.1">PE</text>
</g>
<g font-size="4">
<text x="160.2" y="26.1">24V</text>
<text x="160.2" y="28.6">0V</text>
<text x="178.5" y="36">XT5</text>
<text x="230" y="33.2">R2</text>
<text x="164.4" y="66.7">24V</text>
<text x="169.3" y="66.7">0V</text>
<text x="200.4" y="66.7">COM2</text>
<text x="217.7" y="66.7">DI8</text>
<text x="235.3" y="66.7">COM3</text>
<text x="248" y="66.7">COM4</text>
<text x="179.9" y="87.8">DO1</text>
<text x="188.4" y="87.8">DO2</text>
<text x="195.1" y="87.8">DO3</text>
<text x="203.6" y="87.8">DO4</text>
<text x="210.3" y="87.8">DO5</text>
<text x="218.4" y="87.8">DO6</text>
<text x="225.1" y="87.8">DO7</text>
<text x="233.5" y="87.8">DO8</text>
<text x="182" y="113.9">6A</text>
<text x="182" y="112.2">Q5</text>
<text x="206" y="113.2">GN</text>
<text x="221.2" y="113.2">GN</text>
<text x="54" y="121.7">380V</text>
<text x="169.7" y="122.8">6</text>
<text x="190.1" y="122.1">N</text>
<text x="205.3" y="122.1">N</text>
<text x="220.5" y="122.1">N</text>
<text x="62.1" y="135.8" transform="rotate(-90 62.1 135.8)">Q1</text>
<text x="88.9" y="135.8">Q2</text>
<text x="115.7" y="135.8">Q3</text>
<text x="105.8" y="142.2">PE</text>
<text x="142.5" y="145.3">K1</text>
<text x="90.3" y="167.6">M1</text>
<text x="147.5" y="166.9">K2</text>
</g>
<g font-size="3.5">
<text x="178.9" y="28.9">2</text>
<text x="182.7" y="28.9">2</text>
<text x="229.7" y="44.5">XT6</text>
<text x="180.3" y="54.3">2</text>
<text x="188" y="96.3">A1</text>
<text x="190.9" y="101.6" transform="rotate(-90 190.9 101.6)">A2</text>
<text x="176.7" y="102.7">KM1</text>
<text x="179.6" y="102.3">A1</text>
<text x="182.4" y="107.6" transform="rotate(-90 182.4 107.6)">A2</text>
<text x="192.6" y="103.7">K1</text>
<text x="59.6" y="109">x1</text>
<text x="60.3" y="110.1" transform="rotate(-90 60.3 110.1)">H1</text>
<text x="194.7" y="109">11</text>
<text x="200.7" y="111.1">H2</text>
<text x="203.2" y="110.4">x1</text>
<text x="215.9" y="111.1">H3</text>
<text x="221.2" y="110.4" transform="rotate(-90 221.2 110.4)">x1</text>
<text x="62.4" y="114.7" transform="rotate(-90 62.4 114.7)">x2</text>
<text x="206" y="115.7" transform="rotate(-90 206 115.7)">x2</text>
<text x="221.2" y="115.7" transform="rotate(-90 221.2 115.7)">x2</text>
<text x="65.6" y="124.2">2</text>
<text x="108.7" y="124.2">2</text>
<text x="135.5" y="124.2">3</text>
<text x="155.2" y="124.5">5</text>
<text x="180.6" y="122.4">3</text>
<text x="219.1" y="122.4">9</text>
<text x="141.1" y="135.5">Q6</text>
<text x="169" y="134.4">QF1</text>
<text x="66.3" y="138.3">4</text>
<text x="96.7" y="138.3">4</text>
<text x="123.5" y="138.3">4</text>
<text x="74.4" y="149.9">4</text>
<text x="89.6" y="147.5">KM1</text>
<text x="116.1" y="147.5">KM2</text>
<text x="130.5" y="146.4" transform="rotate(-90 130.5 146.4)">5L3</text>
<text x="89.6" y="150.6">9A</text>
<text x="116.4" y="150.6">9A</text>
<text x="130.5" y="151" transform="rotate(-90 130.5 151)">6T3</text>
<text x="97" y="166.5">v1</text>
<text x="122.1" y="165.5">R1</text>
<text x="94.2" y="168.6">u1</text>
<text x="97.7" y="169">M</text>
<text x="104.1" y="169" transform="rotate(-90 104.1 169)">w1</text>
</g>
<g font-size="3.1">
<text x="167.6" y="28.2">1</text>
<text x="188.4" y="28.6">3</text>
<text x="219.1" y="100.2">4</text>
<text x="64.6" y="111.8">N</text>
<text x="183.8" y="114.3">2</text>
<text x="219.1" y="118.5">N</text>
<text x="144.6" y="131.9">1</text>
<text x="172.9" y="130.9">1</text>
<text x="62.1" y="132.3">1</text>
<text x="66.3" y="132.3">3</text>
<text x="70.6" y="132.3">5</text>
<text x="75.5" y="136.5">N</text>
<text x="92.8" y="132.3">1</text>
<text x="96.7" y="132.3">3</text>
<text x="100.9" y="132.3">5</text>
<text x="119.2" y="132.3">1</text>
<text x="123.5" y="132.3">3</text>
<text x="127.7" y="132.3">5</text>
<text x="172.9" y="136.9">2</text>
<text x="177.8" y="134.1">1</text>
<text x="62.1" y="138.3">2</text>
<text x="92.4" y="138.3">2</text>
<text x="119.2" y="138.3">2</text>
<text x="144.6" y="142.9">4</text>
<text x="144.6" y="148.9">7</text>
</g>
<g font-size="3">
<text x="37.3" y="10.2">1</text>
<text x="63.5" y="10.2">2</text>
<text x="89.1" y="10.2">3</text>
<text x="115.3" y="10.2">4</text>
<text x="140.9" y="10.2">5</text>
<text x="167.1" y="10.2">6</text>
<text x="192.7" y="10.2">7</text>
<text x="218.9" y="10.2">8</text>
<text x="244.5" y="10.2">9</text>
<text x="270.7" y="10.2">10</text>
</g>
<g font-size="2.6">
<text x="181.7" y="33.5">.</text>
<text x="181.7" y="30.7">.</text>
<text x="187.3" y="37.4">.</text>
<text x="165.8" y="46.9">.</text>
<text x="165.8" y="44.5">.</text>
<text x="170" y="46.6">.</text>
<text x="237.1" y="53.3">.</text>
<text x="181.7" y="55">.</text>
<text x="232.8" y="55">.</text>
<text x="237.1" y="55">.</text>
<text x="189.4" y="93.8">.</text>
<text x="189.4" y="92.4">.</text>
<text x="181" y="96.7">.</text>
<text x="185.2" y="100.2">.</text>
<text x="196.1" y="97.4">.</text>
<text x="204.3" y="99.5">.</text>
<text x="165.8" y="105.5">.</text>
<text x="170" y="106.5">.</text>
<text x="200.4" y="107.6">.</text>
<text x="200.4" y="104.1">.</text>
<text x="215.2" y="107.6">.</text>
<text x="215.2" y="104.1">.</text>
<text x="64.9" y="112.2">.</text>
<text x="181" y="113.9">.</text>
<text x="183.8" y="108.3">1</text>
<text x="189.4" y="112.2">.</text>
<text x="60.7" y="118.9">.</text>
<text x="60.7" y="116.8">.</text>
<text x="185.2" y="118.5">.</text>
<text x="196.1" y="115.7">.</text>
<text x="204.3" y="119.2">.</text>
<text x="185.2" y="120.3">.</text>
<text x="63.5" y="129.1">.</text>
<text x="63.5" y="127">.</text>
<text x="71.6" y="129.1">.</text>
<text x="71.6" y="127">.</text>
<text x="93.8" y="129.1">.</text>
<text x="93.8" y="127">.</text>
<text x="102.3" y="129.1">.</text>
<text x="102.3" y="127">.</text>
<text x="120.6" y="129.1">.</text>
<text x="120.6" y="127">.</text>
<text x="124.9" y="129.1">.</text>
<text x="124.9" y="127">.</text>
<text x="129.1" y="129.1">.</text>
<text x="129.1" y="127">.</text>
<text x="174.3" y="128.4">.</text>
<text x="174.3" y="126.6">.</text>
<text x="80.1" y="137.2">.</text>
<text x="80.1" y="135.5">.</text>
<text x="63.5" y="143.9">.</text>
<text x="71.6" y="142.2">.</text>
<text x="93.8" y="142.5">.</text>
<text x="93.8" y="140.4">.</text>
<text x="102.3" y="142.9">.</text>
<text x="102.3" y="140.4">.</text>
<text x="120.6" y="142.5">.</text>
<text x="120.6" y="140.4">.</text>
<text x="124.9" y="142.9">.</text>
<text x="124.9" y="140.4">.</text>
<text x="129.1" y="142.9">.</text>
<text x="129.1" y="140.4">.</text>
<text x="133.3" y="142.5">.</text>
<text x="133.3" y="140.8">.</text>
<text x="145.7" y="138.6">.</text>
<text x="154.2" y="142.2">.</text>
<text x="67.4" y="144.3">.</text>
<text x="71.6" y="144.3">.</text>
<text x="93.8" y="155.9">.</text>
<text x="93.8" y="153.8">.</text>
<text x="98.1" y="153.8">.</text>
<text x="102.3" y="155.9">.</text>
<text x="102.3" y="153.8">.</text>
<text x="120.6" y="155.9">.</text>
<text x="120.6" y="153.8">.</text>
<text x="124.9" y="155.9">.</text>
<text x="124.9" y="153.8">.</text>
<text x="129.1" y="155.9">.</text>
<text x="129.1" y="153.8">.</text>
</g>
<g font-size="1.8">
<text x="18.2" y="158.7" transform="rotate(-90 18.2 158.7)">Взам.инв. N</text>
<text x="18.2" y="181.5" transform="rotate(-90 18.2 181.5)">Подпись и дата</text>
<text x="276.7" y="191.5">Лист</text>
<text x="18.2" y="198" transform="rotate(-90 18.2 198)">Инв.N подл.</text>
<text x="163.5" y="197.9">Изм</text>
<text x="168.5" y="197.9">Кол.уч</text>
<text x="176.1" y="197.9">Лист</text>
<text x="181.9" y="197.8">N док.</text>
<text x="189.3" y="197.9">Подп.</text>
<text x="198.5" y="197.8">Дата</text>
<text x="257" y="201.5">Формат А3</text>
</g>
</svg>
